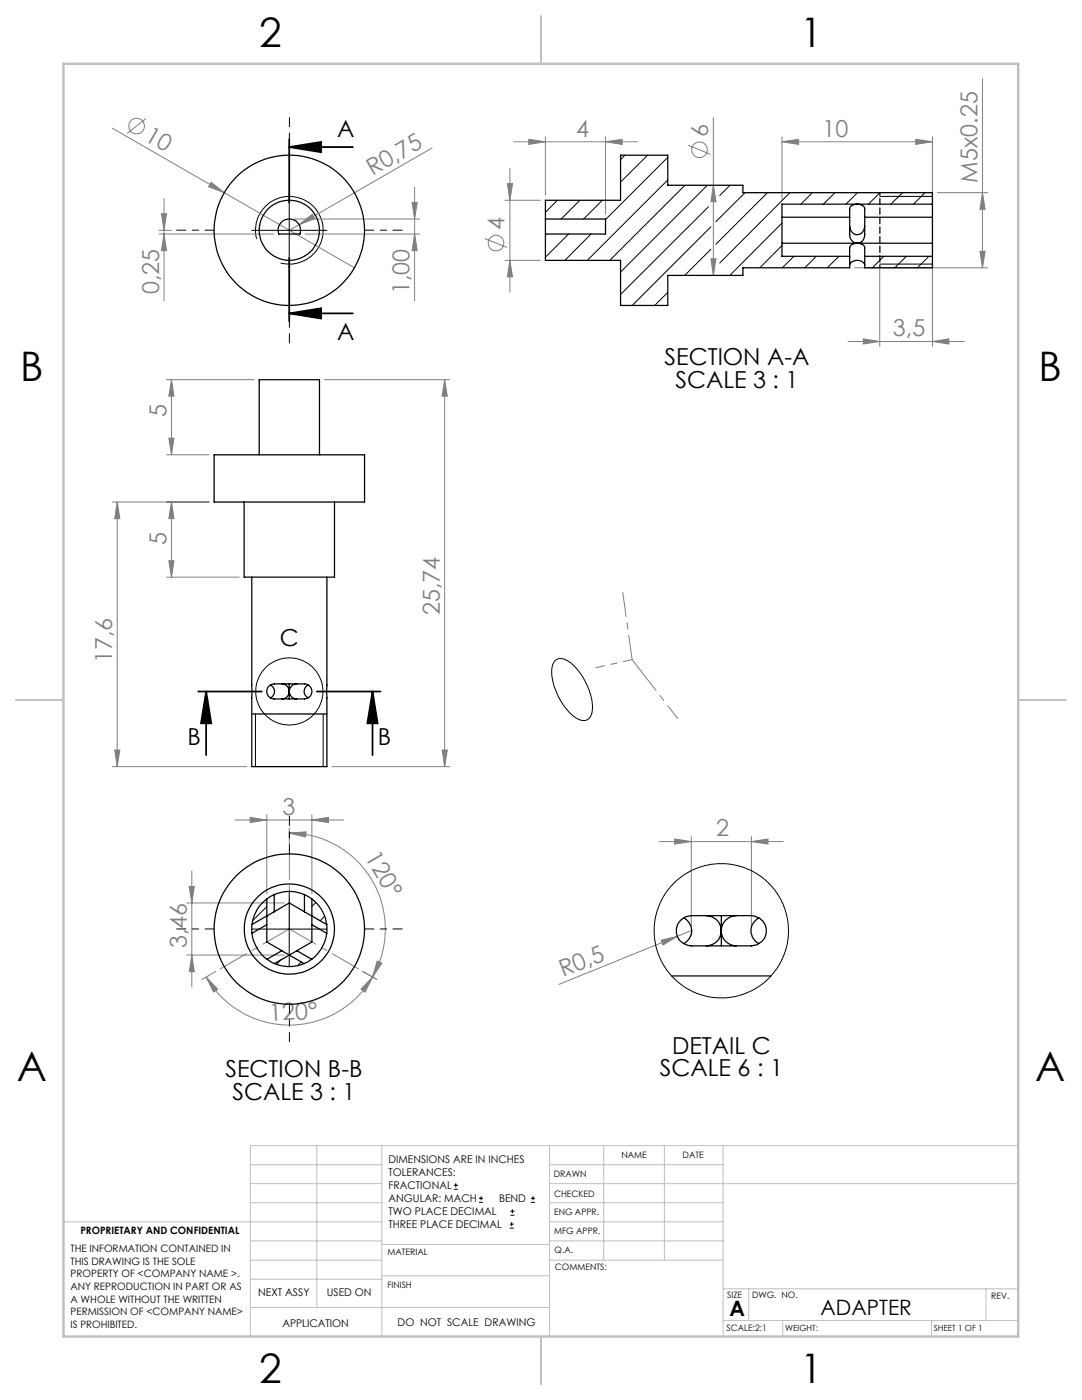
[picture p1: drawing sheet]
<svg xmlns="http://www.w3.org/2000/svg" width="216mm" height="279mm" viewBox="0 0 216 279" stroke-linecap="round" stroke-linejoin="round" font-family="sans-serif">
<g fill="none" stroke="#808080" stroke-width=".2">
<path d="M196 15.7v37.7M22.4 25.6l22.3 12.9M29.1 23.7l-3.7 2.9M32.7 39.6v20.4M42.1 36.4l2.6 2.1-3.1-1.2zM44.7 38.5l26 14.9M82.7 37.4v22.6M86.2 29.5l-26.5 15.3M100.8 40h7M101.2 36.7h1.1l-.6 3.3zM101.7 33.6v24.7M102.5 28.3h24.7"/>
<path d="M105.5 27.8l3.3 .5-3.3 .5zM108.8 27.3v11.6M120.8 28.3l3.3-.5v1zM120.8 27.3v15.4M137.3 29l4.5 1.8M142.3 37l.6 3.3h-1zM142.3 23.5v31.5M156 28.3l3.3-.5v1zM156 28.3h30.1M156 27.3v12.5M182.7 27.8l3.4 .5-3.4 .5zM186.1 27.3v12.5"/>
<path d="M187 38.5h10.1M196 38.5l.6 3.3h-1.1zM31.7 46.7h22.9M31.7 46h2.5M32.2 42.7h1l-.5 3.3zM32.7 46.7l.5 3.3h-1zM58.7 43.7h25M59.7 44.8l2.6-2 .5 .8zM59.7 44.8l-2 1.2M60.9 46.7h22.8M82.2 40.4h1.1l-.6 3.3zM82.7 46.7l.6 3.3h-1.1z"/>
<path d="M96.7 47.6l4.5 1.8M100.8 52h7M101.7 52l.6 3.2h-1.1zM141.9 51.6h1l-.6 3.4zM170.5 53.4h26.6M175.5 53.7v15.4M186.1 52.1v17M195.5 50.2h1.1l-.6 3.2zM33.2 75.8h17.5M34.2 75.8l.5 3.3h-1zM34.2 75.8v15M64.7 75.8h25"/>
<path d="M88.7 75.8l.6 3.3h-1.1zM88.7 75.8v77.2M169.2 68.2h23.2M172.3 67.6l3.2 .6-3.2 .5zM186.1 68.2l3.2-.6v1.1zM33.2 90.8h8.5M33.7 87.5h1l-.5 3.3zM22.4 100.2h19.3M23.4 100.2l.5 3.3h-1zM23.4 100.2v52.8M33.2 115.2h14.5M33.7 111.9h1l-.5 3.3z"/>
<path d="M34.2 100.2l.5 3.3h-1zM34.2 100.2v15M22.4 153h26.8M22.9 149.7h1l-.5 3.3zM66.2 153h23.5M88.2 149.7h1.1l-.6 3.3zM37.7 176.9h1.1l-.5 3.3zM38.3 173.8v23.2M46.9 163.7h21.7M49.9 163.1l3.3 .6-3.3 .4zM53.2 162.6v15.8M57.7 166.3l3.4-.3-.1 1z"/>
<path d="M57.7 166.3a19.1 19.1 0 0 1 16.6 28.7M57.7 165.2v3.3M62.2 163.7l3.3-.6v1zM62.2 162.6v15.8M131.6 168h24.7M134.6 167.4l3.3 .6-3.3 .5zM137.9 167v17.7M149.9 168l3.3-.6v1.1zM149.9 167v17.7M37.3 180.2h19.4M37.3 190.6h19.4M38.3 190.6l.5 3.3h-1.1z"/>
<path d="M41.1 195l2.3 2.4-.8 .6zM41.1 195a19.2 19.2 0 0 0 33.2 0M43 193.9l-2.7 1.6M72.4 193.9l2.8 1.6M74.3 195l-1.5 3-.8-.6zM75.3 191.8l.9 .4-1.9 2.8zM131.9 187.6l3.2-.7-2.8 1.7zM137.9 185.7l-26.4 10.8"/>
<circle cx="27.3" cy="25.2" r="1.55"/>
<circle cx="139.6" cy="29.9" r="1.56"/>
<circle cx="99" cy="48.5" r="1.56"/>
</g>
<g fill="none" stroke="#000" stroke-width=".2">
<path d="M57.7 38.5v14.9M175.5 39.2h10.6M50.2 46h15M51.2 47.7a6.8 6.8 0 0 1 6-8.5 6.8 6.8 0 0 1 7.3 7.4 6.8 6.8 0 0 1-8.5 5.9M175.5 52.7h10.6M110.8 131.8a2.29 2.29 0 0 1 2.9 .4 12.3 12.3 0 0 1 4.4 9.8 1.8 1.8 0 0 1-1 1.7 1.8 1.8 0 0 1-2-.3 12 12 0 0 1-4.9-10.3l.3-.8zM51 142.5v10.5M64.5 142.5v10.5M57.7 177.9v15M50.2 185.4h15M90.6 237.3h.8M90.6 236.5h.8"/>
<path d="M90.9 236.1v.9M95.6 240h.8M95.6 239.1h.8M96 238.7v.8M105.9 240h.9M105.9 239.1h.9M106.4 238.7v.8M101.7 245.1h.8M101.7 244.3h.8M101.8 242.5h.9M101.8 241.7h.9M102.1 243.9v.8"/>
<path d="M102.2 241.3v.8"/>
<circle cx="57.7" cy="138" r="6.7"/>
</g>
<path d="M57.7 29.4l6.4-1.1v2.1zM57.7 29.4h12.7M57.7 27.8v12.7M57.7 51.4v12.7M57.7 62.5l6.4-1v2.1zM57.7 62.5h12.7M39.5 138h12.7M41.1 138l1.1 6.4h-2.1zM41.1 138v12.7M63.2 138h12.7M74.3 138l1.1 6.4h-2.1zM74.3 138v12.7" fill="none" stroke="#000" stroke-width=".35"/>
<g fill="none" stroke="#c0c0c0" stroke-width=".2">
<path d="M50 232.4h26.2M50 236.2h26.2M63.2 228.6v32.3M76.2 228.6v38.1M109.6 228.6v38.1M109.6 232.4h34.7M109.6 236.2h93.6M120.5 228.6v22.9M132.6 228.6v22.9M144.3 228.6v38.1M203.2 228.6h-153.2v38.1M12.7 243.8h63.5"/>
<path d="M50 251.5h26.2M50 240h26.2M50 247.7h26.2M50 255.3h26.2M76.2 254.6h33.4M76.2 248.4h33.4M109.6 251.5h34.7M109.6 243.8h34.7M109.6 240h34.7M109.6 247.7h34.7M144.3 257.2h58.9M149.4 257.2v6.3"/>
<path d="M196.7 257.2v6.3M50 260.9h59.6M144.3 263.5h58.9M156.2 263.5v3.2M185.9 263.5v3.2"/>
</g>
<path d="M108 3.2v9.5M3.1 139.7h9.6M203.2 139.7h9.5M108 266.7v9.6" fill="none" stroke="#c0c0c0" stroke-width=".25"/>
<path d="M12.7 12.7h190.5v254h-190.5z" fill="none" stroke="#c0c0c0" stroke-width=".5"/>
<path d="M126.1 131.6l-1.8-13.4" fill="none" stroke="#808080" stroke-width=".2" stroke-dasharray="15.2 1.3 1.3 1.3" stroke-dashoffset="10.4"/>
<path d="M126.1 131.6l-7.2 1.7" fill="none" stroke="#808080" stroke-width=".2" stroke-dasharray="15.2 1.3 1.3 1.3" stroke-dashoffset="13.4"/>
<path d="M126.1 131.6l9.1 11.8" fill="none" stroke="#808080" stroke-width=".2" stroke-dasharray="15.2 1.3 1.3 1.3" stroke-dashoffset="7.5"/>
<path d="M57.7 185.4v-16M57.7 185.4l-13.8 8M57.7 185.4l13.9 8" fill="none" stroke="#808080" stroke-width=".2" stroke-dasharray="15.2 1.3 1.3 1.3" stroke-dashoffset="9.2"/>
<path d="M57.7 30.9v-7.5M42.7 45.9h-7.5M72.7 45.9h7.5M57.7 60.9v7.5M57.7 170.4v-7.5M42.7 185.4h-7.5M72.7 185.4h7.5M57.7 200.4v7.5" fill="none" stroke="#000" stroke-width=".2" stroke-dasharray="15.2 1.3 1.3 1.3" stroke-dashoffset="13.4"/>
<path d="M50.2 142.5h15M134 194.8h19.8" fill="none" stroke="#000" stroke-width=".25"/>
<path d="M175.6 38.4v15" fill="none" stroke="#000" stroke-width=".25" stroke-dasharray="1.3 .6" stroke-dashoffset=".8"/>
<g fill="#000">
<path d="M57.7 29.4l6.4-1.1v2.1zM57.7 62.5l6.4-1v2.1z"/>
<path d="M74.3 138l1.1 6.4h-2.1zM41.1 138l1.1 6.4h-2.1z"/>
</g>
<g fill="#808080">
<path d="M42.1 36.4l2.6 2.1-3.1-1.2z"/>
<path d="M131.9 187.6l3.2-.7-2.8 1.7z"/>
<path d="M59.7 44.8l2.6-2 .5 .8z"/>
<path d="M75.3 191.8l.9 .4-1.9 2.8zM57.7 166.3l3.4-.3-.1 1z"/>
<path d="M134.6 167.4l3.3 .6-3.3 .5zM149.9 168l3.3-.6v1.1z"/>
<path d="M105.5 27.8l3.3 .5-3.3 .5zM120.8 28.3l3.3-.5v1zM156 28.3l3.3-.5v1zM182.7 27.8l3.4 .5-3.4 .5zM172.3 67.6l3.2 .6-3.2 .5zM186.1 68.2l3.2-.6v1.1z"/>
<path d="M41.1 195l2.3 2.4-.8 .6zM74.3 195l-1.5 3-.8-.6z"/>
<path d="M32.7 46.7l.5 3.3h-1zM32.2 42.7h1l-.5 3.3zM82.7 46.7l.6 3.3h-1.1zM82.2 40.4h1.1l-.6 3.3z"/>
<path d="M33.7 87.5h1l-.5 3.3zM34.2 75.8l.5 3.3h-1z"/>
<path d="M88.7 75.8l.6 3.3h-1.1zM88.2 149.7h1.1l-.6 3.3zM34.2 100.2l.5 3.3h-1zM33.7 111.9h1l-.5 3.3zM23.4 100.2l.5 3.3h-1zM22.9 149.7h1l-.5 3.3zM37.7 176.9h1.1l-.5 3.3zM38.3 190.6l.5 3.3h-1.1zM101.2 36.7h1.1l-.6 3.3zM101.7 52l.6 3.2h-1.1zM142.3 37l.6 3.3h-1zM141.9 51.6h1l-.6 3.4zM196 38.5l.6 3.3h-1.1zM195.5 50.2h1.1l-.6 3.2z"/>
<path d="M49.9 163.1l3.3 .6-3.3 .4zM62.2 163.7l3.3-.6v1z"/>
</g>
<g fill="none" stroke="#000" stroke-width=".25">
<path d="M56.2 44.3a2.25 2.25 0 0 1 2.8-.2 2.25 2.25 0 0 1 .9 2.6h-4.3l-.1-1.1 .2-.7zM108.8 43.7v-3.7h15v-9h9.4v6h15v1.5h37.9v14.9h-13.6v-4a1.35 1.35 0 0 0-1.4-.9M108.8 46.7v5.3h15v9h9.4v-6h15v-1.6h21.3v-4a1.44 1.44 0 0 1 1.6-.9M108.8 43.7v3M108.8 43.7h12v3h-12M156 43.4h13.5M156 48.5h30.1M169.5 52.8a1.7 1.7 0 0 1 3 0M169.5 45.1a1.47 1.47 0 0 0 .9 1.6 1.47 1.47 0 0 0 1.8-.5l.3-1.1M169.8 41.1a2.02 2.02 0 0 1 2.7 .4v5.3a1.51 1.51 0 0 1-1.5 1.7 1.51 1.51 0 0 1-1.5-1.7v-5.2zM172.5 51.2h13.6M172.5 43.4h13.6"/>
<path d="M186.1 40.7h-30.1v10.5h13.5M42.7 90.8h30v9.4h-30zM51.7 90.8v-15h12v15M48.7 100.2v15h18v-15M50.2 115.2v37.8h15v-37.8M53.5 137.1a1.89 1.89 0 0 1 1.9-.6h4a2.9 2.9 0 0 1 2.5 .6 1.59 1.59 0 0 1 0 1.9 1.59 1.59 0 0 1-1.8 .5h-4.1a2.9 2.9 0 0 1-2.4-.6 1.5 1.5 0 0 1-.1-1.8zM54 136.7a1.44 1.44 0 0 1 .8 1.3 1.44 1.44 0 0 1-.8 1.3M56.2 136.5a1.51 1.51 0 0 1 1.5 1.5M57.7 138a1.51 1.51 0 0 0 1.5 1.5M57.7 138a1.45 1.45 0 0 1-1.5 1.5M57.7 136.5v3M59.2 136.5a1.57 1.57 0 0 0-1.5 1.5"/>
<path d="M61.5 136.7a1.44 1.44 0 0 0-.8 1.3 1.44 1.44 0 0 0 .8 1.3M53.2 179.4a7.3 7.3 0 0 0-2.9 5.1M53.2 179.4v3.4M54.7 178.5l-1.5 .9M54.7 178.5a7.4 7.4 0 0 1 6 0M54.7 178.5v3.5M60.7 178.5l1.5 .9M60.7 178.5v3.5M62.2 179.4a7.3 7.3 0 0 1 3 5.1M62.2 179.4v3.4M50.3 184.5v1.8M50.3 186.3a7.8 7.8 0 0 0 3 5.2"/>
<path d="M53.2 182.8v1.7M53.2 184.5v3.5l3 1.7M53.2 184.5l-2.9 1.8M53.2 182.8l-2.9 1.7M53.3 191.5l1.5 .8M54.7 182l-1.5 .8M54.7 182l3-1.8 3 1.8M54.8 192.3a7.4 7.4 0 0 0 5.9 0M56.2 189.7l1.5 .9M56.2 189.7l-2.9 1.8M57.7 190.6l-2.9 1.7M57.7 190.6l3 1.7"/>
<path d="M59.2 189.7l-1.5 .9M59.2 189.7l3 1.8M60.7 182l1.5 .8M62.2 191.5l-1.5 .8M62.2 182.8v1.7M62.2 184.5l3 1.8M62.2 182.8l3 1.7M62.2 184.5v3.5l-3 1.7M65.2 184.5v1.8M65.2 186.3a7.8 7.8 0 0 1-3 5.2M135.9 183.6l.9-.6 1.1-.3h10.8a3.7 3.7 0 0 1 4 1.9 3 3 0 0 1-2.8 4.2h-10.7a3.7 3.7 0 0 1-4.1-1.9 3 3 0 0 1 .8-3.3zM136.5 183.2a2.86 2.86 0 0 1 1.5 2.6 2.86 2.86 0 0 1-1.6 2.5"/>
<path d="M140.9 182.7a3 3 0 0 1 3 3M143.9 185.7a3 3 0 0 0 3 3.1M143.9 185.7a3 3 0 0 1-3 3.1M143.9 182.7v6.1M146.9 182.7a3 3 0 0 0-3 3M151.4 183.2a2.88 2.88 0 0 0-1.6 2.5 2.88 2.88 0 0 0 1.6 2.6"/>
<circle cx="57.7" cy="45.9" r="15"/>
<circle cx="57.7" cy="45.9" r="6"/>
<circle cx="57.7" cy="185.4" r="15"/>
<circle cx="57.7" cy="185.4" r="9"/>
</g>
<g fill="none" stroke="#000" stroke-width=".2">
<path d="M111.2 40l-2.4 2.4M115.7 40l-3.7 3.7M120.2 40l-3.7 3.7M124.7 31l-.9 .9M129.2 31l-5.4 5.3M133.2 31.4l-12.4 12.4M133.2 35.9l-16 16.1M136.7 37l-15 15M141.1 37l-17.3 17.3M145.7 37l-2.1 2M148.7 38.5l-5.9 5.7M153.1 38.5l-10.3 10.3"/>
<path d="M157.6 38.5l-14 14M162.1 38.5l-2.3 2.2M166.6 38.5l-2.3 2.2M171.1 38.5l-2.3 2.2M175.6 38.5l-2.3 2.2M180.1 38.5l-2.3 2.2M184.6 38.5l-2.3 2.2M109 46.7l-.2 .1M113.5 46.7l-4.7 4.6M117.9 46.7l-5.2 5.3M133.2 58.3l-2.6 2.7M141.4 41.3l-17.6 17.5"/>
<path d="M141.9 49.7l-5.3 5.3M141.9 45.3l-15.7 15.7M156 44.5l-10.4 10.5M156 49l-4.4 4.4M158.4 51.2l-2.3 2.2M162.9 51.2l-2.3 2.2M167.4 51.2l-2.3 2.2M176.4 51.2l-2.3 2.2M180.9 51.2l-2.4 2.2M185.3 51.2l-2.2 2.2M53.2 180.9l-2.8 2.8M56.1 191.6l-.9 .9"/>
<path d="M60.1 192l-.7 .7M63 180.1l-.8 .8M64.8 182.8l-.9 1"/>
<circle cx="143.9" cy="185.8" r="13.4"/>
</g>
<g font-size="8.1">
<text x="51.7" y="9.3">2</text>
<text x="159.7" y="9.3">1</text>
<text x="4" y="76">B</text>
<text x="207.2" y="76">B</text>
<text x="3.3" y="215.7">A</text>
<text x="206.5" y="215.7">A</text>
<text x="51.7" y="276">2</text>
<text x="159.7" y="276">1</text>
</g>
<g font-size="4.7" fill="#808080">
<text x="28.6" y="27.9" transform="rotate(30 28.6 27.9)">10</text>
<text x="115" y="27.3">4</text>
<text x="141.3" y="27.3" transform="rotate(-90 141.3 27.3)">6</text>
<text x="164.1" y="27.3">10</text>
<text x="74.3" y="35.2" transform="rotate(-30 74.3 35.2)">R0,75</text>
<text x="195.1" y="36.4" transform="rotate(-90 195.1 36.4)">M5x0.25</text>
<text x="100.7" y="45.9" transform="rotate(-90 100.7 45.9)">4</text>
<text x="31.7" y="58.7" transform="rotate(-90 31.7 58.7)">0,25</text>
<text x="81.7" y="58.7" transform="rotate(-90 81.7 58.7)">1,00</text>
<text x="178.2" y="67.1">3,5</text>
<text x="33.2" y="83.2" transform="rotate(-90 33.2 83.2)">5</text>
<text x="33.2" y="108.7" transform="rotate(-90 33.2 108.7)">5</text>
<text x="87.7" y="122.8" transform="rotate(-90 87.7 122.8)">25,74</text>
<text x="22.4" y="132.4" transform="rotate(-90 22.4 132.4)">17,6</text>
<text x="56.4" y="162.6">3</text>
<text x="142.9" y="166.9">2</text>
<text x="72.7" y="171.1" transform="rotate(60 72.7 171.1)">120°</text>
<text x="37.3" y="189.2" transform="rotate(-90 37.3 189.2)">3,46</text>
<text x="112.4" y="195" transform="rotate(-22 112.4 195)">R0,5</text>
<text x="53.8" y="203.7" transform="rotate(-3 53.8 203.7)">120°</text>
</g>
<g font-size="4.7">
<text x="67.3" y="27.3">A</text>
<text x="67.3" y="67.9">A</text>
<text x="132.6" y="72.9">SECTION A-A</text>
<text x="134.8" y="77.4">SCALE 3 : 1</text>
<text x="55.8" y="128.9">C</text>
<text x="37.4" y="148.6">B</text>
<text x="75.4" y="148.6">B</text>
<text x="45" y="215">SECTION B-B</text>
<text x="131.7" y="214.8">SCALE 6 : 1</text>
<text x="134.1" y="210.3">DETAIL C</text>
<text x="46.4" y="219.5">SCALE 3 : 1</text>
</g>
<g font-size="4.2">
<text x="145.6" y="262.7">A</text>
<text x="163.7" y="262.4">ADAPTER</text>
</g>
<g font-size="2.1">
<text x="77.5" y="232.2">DIMENSIONS ARE IN INCHES</text>
<text x="77.5" y="234.7">TOLERANCES:</text>
<text x="77.5" y="237.3">FRACTIONAL</text>
<text x="77.5" y="239.9">ANGULAR: MACH</text>
<text x="99.6" y="239.9">BEND</text>
<text x="77.5" y="242.5">TWO PLACE DECIMAL</text>
<text x="77.5" y="245.1">THREE PLACE DECIMAL</text>
<text x="51.5" y="258.7">NEXT ASSY</text>
<text x="65.2" y="258.6">USED ON</text>
<text x="56.3" y="264.8">APPLICATION</text>
<text x="79.3" y="264.6">DO NOT SCALE DRAWING</text>
</g>
<g font-size="2">
<text x="14.1" y="249.9">THE INFORMATION CONTAINED IN</text>
<text x="16" y="246.3">PROPRIETARY AND CONFIDENTIAL</text>
<text x="14.1" y="252.4">THIS DRAWING IS THE SOLE</text>
<text x="14.1" y="254.9">PROPERTY OF &lt;COMPANY NAME &gt;.</text>
<text x="14.1" y="257.4">ANY REPRODUCTION IN PART OR AS</text>
<text x="14.1" y="260">A WHOLE WITHOUT THE WRITTEN</text>
<text x="14.1" y="262.5">PERMISSION OF &lt;COMPANY NAME&gt;</text>
<text x="14.1" y="265">IS PROHIBITED.</text>
</g>
<g font-size="1.8">
<text x="124" y="231.1">NAME</text>
<text x="136.2" y="231.1">DATE</text>
<text x="110.5" y="234.8">DRAWN</text>
<text x="110.5" y="238.9">CHECKED</text>
<text x="110.6" y="242.5">ENG APPR.</text>
<text x="77.3" y="250.5">MATERIAL</text>
<text x="110.6" y="246.3">MFG APPR.</text>
<text x="110.7" y="250">Q.A.</text>
<text x="77.3" y="257">FINISH</text>
<text x="110.7" y="253.5">COMMENTS:</text>
<text x="145.1" y="259">SIZE</text>
<text x="150.1" y="259.1">DWG. NO.</text>
<text x="197.8" y="259.2">REV.</text>
<text x="145" y="265.7">SCALE:2:1</text>
</g>
<g font-size="1.7">
<text x="156.7" y="265.7">WEIGHT:</text>
<text x="186.3" y="265.7">SHEET 1 OF 1</text>
</g>
</svg>
